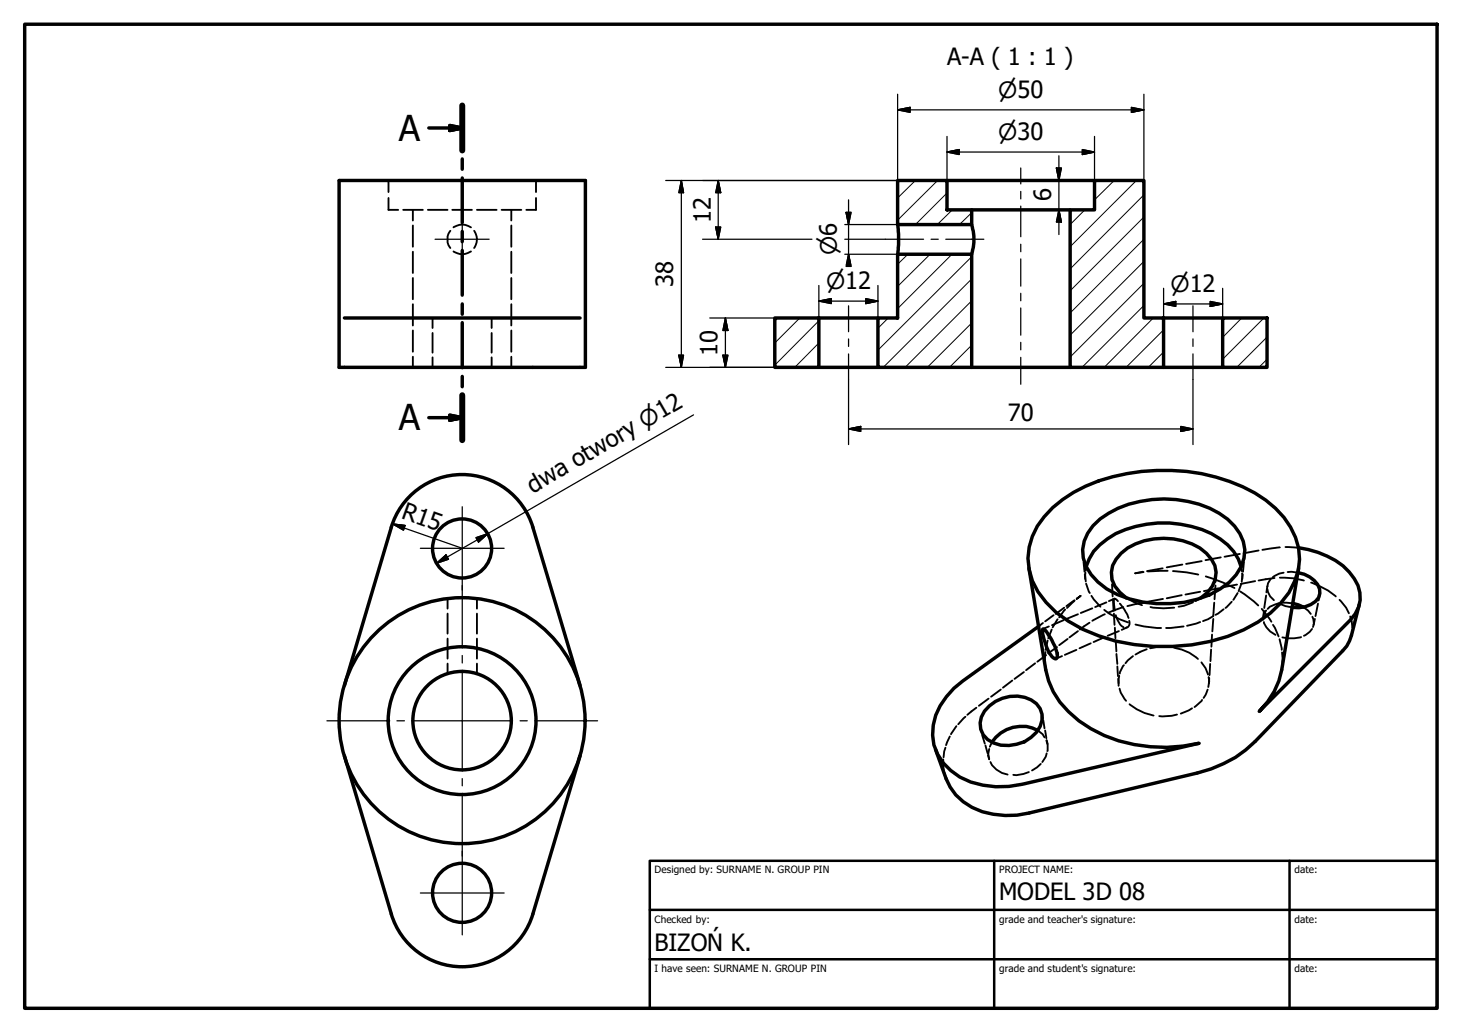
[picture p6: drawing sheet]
<svg xmlns="http://www.w3.org/2000/svg" width="297mm" height="210mm" viewBox="0 0 297 210" stroke-linecap="round" stroke-linejoin="round" font-family="sans-serif">
<!-- layer: Ukryte (ISO) -->
<g fill="none" stroke="#000" stroke-width=".38">
<path d="M78.9 36.7v2.3M108.9 36.7v2.3M78.9 40.2v2.4h2M81.9 42.6h4M83.9 42.6v2.2M83.9 45.8v4.3M83.9 51.2v4.3M83.9 56.5v4.3M86.9 42.6h4M91.5 46.9a2.95 2.95 0 0 0 0 3.5M91.9 42.6h4M92.1 46.2a3.1 3.1 0 0 1 3.6 0"/>
<path d="M92.1 51.1a3.1 3.1 0 0 0 3.6 0M96.3 46.9a2.95 2.95 0 0 1 0 3.5M96.9 42.6h4M101.9 42.6h4M103.9 42.6v2.2M103.9 45.8v4.3M103.9 51.2v4.3M103.9 56.5v4.3M108.9 40.2v2.4h-2M83.9 61.8v4.3M83.9 67.2v4.3M83.9 72.5v2.1"/>
<path d="M87.9 64.6v2M87.9 67.7v4M87.9 72.6v2M99.9 64.6v2M99.9 67.7v4M99.9 72.6v2M103.9 61.8v4.3M103.9 67.2v4.3M103.9 72.5v2.1M220 112.7l.1 1.1M220.2 114.3l.1 1.9M220.4 116.7l.1 .9"/>
<path d="M220.5 116.4l.1 1.7M220.7 118.6l.7 1.9M220.7 115.2l-.1 .8M225.8 116.8l.1 1.3M225.9 118.7l.2 2.5M232.2 116.2l-1.6 .3 1.7-.3M236.2 115.5l-3.2 .5M237.2 116l-4 .1M238.3 116l2.8 .3 2.4 .4M240.2 114.7l-3.2 .6M244.2 114l-3.2 .6M245 117.1l3.5 1.3 2.3 1.1"/>
<path d="M247 119l-.2 2.8M247.1 116.8l-.1 1.5M247.6 119.5l-3 .6M248 113.3l-3.1 .5M251.3 118.8l-3 .6M251.9 112.6l-3.1 .5M252.2 115.2l.1 .8M252.2 118.6l-.5 1.5M252.3 116.5v1.7M252.5 116.7l-.1 .9M252.7 114.2l-.2 2M252.9 112.7l-.1 1.1"/>
<path d="M255 118.1l-2.9 .6M255.7 111.9l-3 .5M257.5 119.1l-.2 1.3M257.5 119.7l.1 .6 .5 .9 .7 .8M258.2 117.6l-.6 .9-.1 .7M259 117.4l-3.3 .6M260 111.2l-3.5 .5M260 117.4a15.1 15.1 0 0 1 4.9 .6M260.8 116.4l-.9 .2-1.3 .7M261.2 111.2l2.6 .1M261.6 116.2h.8l1.3 .2M266.4 118.4a16.3 16.3 0 0 1 5 2.8"/>
<path d="M90.9 121.6v2.1M90.9 124.7v4M90.9 129.8v4M90.9 134.8v2.1M96.9 121.6v2.1M96.9 124.7v4M96.9 129.8v4M96.9 134.8v2.1M205.7 138.3l-1.9 1.4M208 136.6l-1.9 1.4M210.3 134.8l-1.8 1.4M211.9 126.6l-.9 .7"/>
<path d="M212.3 135l.2 1.1M212.4 132.5l-.1 2M212.5 133.1l-1.7 1.4M212.9 130.1l-.5 2M213.1 127.3l-1.2 .5M213.7 127.9l-.7 1.8M214.1 125l-1.8 1.3M214.8 131.5l-1.8 1.3M214.9 125.8l-1 1.7M215.8 133.3l-1.2 .5M216.1 126l-2.4 1M216.2 123.5l-1.7 1.2"/>
<path d="M216.4 123.9l-1.2 1.5M216.9 129.8l-1.7 1.3M218.3 122.1l-1.5 1.4M218.3 122l-1.6 1.2M218.7 132.1l-2.4 1M218.8 121.6l.8-.5-.8 .6M219 124.8l-2.3 1M219 128.2l-1.7 1.3M221.4 126.5l-2 1.4M221.6 130.7l-2.3 1M221.7 121.1l1.9 2.2M221.9 123.6l-2.3 1"/>
<path d="M224.3 123.9l1.1 .8 2.1 1.1 1.7 .7M224.5 124.8l-2.6 1.3M224.5 129.4l-2.3 1.1M224.8 122.4l-2.3 1M226.1 121.8l.2 2.3M226.3 121.9l.2 2.2M226.3 124.7l.1 2.3M226.4 121.8v-.2l.2 .1 .5 .4M226.4 121.6l-1.1 .5M226.5 127.5l.1 2.2M226.7 125l.4 1a2.65 2.65 0 0 0 1.2 1.5M226.7 130.3l.1 2.1"/>
<path d="M226.8 132.9l.2 2M227 135.4l.1 2M227.2 137.9l.1 .9M227.3 128.2l-2.3 1M227.4 137.3l-.1 2.1M227.5 139.9l.2 .9 1.1 1.6M227.5 122.7l.9 1.1 .9 1.8M228.2 123.4l-3 1.1M228.3 135.2l-.8 1.4v.3M228.9 121.5l1.6 .9 1.5 .6M229 127.5l-1.1 .5M229.4 126.1a.96 .96 0 0 1-.6 1.4"/>
<path d="M230.2 133.3l-1.1 .9-.4 .6M230.7 126.9l1.7 .4 3.5 .3M232.4 122.5l-3.4 .7M233 131.9l-2.3 1.1M233.7 123.4a15.8 15.8 0 0 0 4.9 .1M236.3 121.7l-3.1 .6M237.4 131.5h-2.4l-1.3 .2M238.5 131.6a9 9 0 0 1 4.9 2.3M240.1 120.9l-3.1 .7M240.5 127.3l-3.6 .3M242.4 122.4l-1.9 .7-1 .2M243.8 126.4l-2.6 .8"/>
<path d="M243.8 120.2l-2.9 .6M244 121.5l-1.1 .6M244.1 134.6l.8 1.1 .5 1.4M245.6 137.6l.1 .8-.2 1.2M245.7 137.8l-.1 1M245.9 134.9l-.2 2.3M246.1 132l-.2 2.3M246.3 128.9l-.2 2.5M246.5 125.2l-2.1 1M246.5 125.8l-.2 2.5M246.7 122.5l-.2 2.6M248.6 123.8l-1.6 1.1"/>
<path d="M250.3 122.3l-1.3 1.2M251.5 120.5l-.9 1.4M252 120.2l2.8 2 .9 .8M256.3 123.7l2 2.6M256.8 126.4a4.1 4.1 0 0 0 2.3 2.6M256.8 124.1l-.1 1.2M257.2 121l-.3 2.5M257.2 124.1l-.4 .7-.1 1.1M258.6 127l1.2 2.3M259.8 122.6l-1.8 .7-.4 .4M259.8 122.6l1.4 .6 1.3 .2M260 129.9l.4 2.2"/>
<path d="M260.5 132.6v2M260.5 135.1l-.1 1M260.5 122.5l2.1 .1M264.4 129.4a7.4 7.4 0 0 1-3.9 .1M264.8 123.4l.9 .7 .6 .6M266.6 127.8l-.5 .6-1.2 .8M266.6 125.3l.4 1.4-.2 .7M267.1 125.8l-.2 1.2M267.8 122.7l-.5 2.5M268.2 120.7l-.3 1.3M272.2 121.9l1.3 1.6 .6 1.1M274.3 125.3l.3 1 .2 1.2"/>
<path d="M274.8 128.1l-.2 1M191.6 154.3l.2 2.2M191.9 157.1l.3 1.1M192.1 151.9l-.3 .8-.1 1.2M193 149.6l-.8 1.8M194.3 147.5l-1.1 1.7M196.2 145.6l-1.5 1.6M198.4 143.8l-1.9 1.5M199.3 148.2l.2 .8M199.6 149.5l.5 1.6M200.2 151.5l.5 1.6M200.9 142l-2 1.4"/>
<path d="M201 152.2l-.2 1 .2 1.1-.3-.8M201.2 154.8a4.6 4.6 0 0 0 3.5 2.6M201.5 150.8l-.4 .9M203.3 140.1l-1.9 1.5M209 156.9l-1 .4-1.5 .2h-.6M210.9 148.4l.9 .8 .4 .6M211.5 155.2l-.8 .7-1 .7M211.7 145.1l.2 .9M212 146.3l.2 1.7M212.3 148.4l.3 1.6M212.6 150.5l.3 .9-.1 1.2M212.7 150.4l.2 .8"/>
<path d="M212.7 153.1l-.2 .7-.7 1M229.5 143.1a10.8 10.8 0 0 0 4.9 2.3M239.1 145.2l-1 .3h-2.6M242.2 143.9l-.7 .5-1.6 .6M244.2 142.2l-1.5 1.5M245.4 140.1l-.9 1.7"/>
</g>
<!-- layer: Widoczne (ISO) -->
<g fill="none" stroke="#000" stroke-width=".7">
<path d="M68.9 36.7h50v37.9h-50zM182.4 36.7h10v5.9h5v3h-15zM192.4 36.7h30M222.4 36.7h10v27.9h4v10h-19v-32h5zM182.4 51.7h15v22.9h-19v-10h4zM182.4 45.6a24 24 0 0 1 0 6.1M197.4 45.6a10.5 10.5 0 0 1 0 6.1M197.4 42.6h20M70 64.6h47.9M157.4 64.6h9v10h-9zM166.4 74.6h12M166.4 64.6h12"/>
<path d="M197.4 74.6h20M236.4 74.6h12M236.4 64.6h12M248.4 64.6h9v10h-9zM209 115.4l3.5 20.7a17.3 17.3 0 0 0 9.1 12 30.6 30.6 0 0 0 22 2.9l-35.9 8.4a18.3 18.3 0 0 1-12.7-1.5 10.2 10.2 0 0 1-4.9-12.6 15.8 15.8 0 0 1 5.5-6.9l15.4-11.1M213.9 103.2a29.8 29.8 0 0 1 15.1-7 37.6 37.6 0 0 1 28.2 5.4 15.3 15.3 0 0 1 6.8 12 14.9 14.9 0 0 1-5.9 11 33.3 33.3 0 0 1-19.8 6.8 36.3 36.3 0 0 1-21.3-5.2 18.5 18.5 0 0 1-7.3-8.2 12.6 12.6 0 0 1 2.5-13zM220.7 115.2a9.6 9.6 0 0 1 4.3-5.7 21.2 21.2 0 0 1 14.8-3 16.3 16.3 0 0 1 10.8 5.5l1 1.6 .6 1.6M222.1 106.8a18.7 18.7 0 0 1 12-5.3 22 22 0 0 1 15.3 4 9.1 9.1 0 0 1 3.5 6.2 9.2 9.2 0 0 1-5 8 22.7 22.7 0 0 1-18.4 2 13.6 13.6 0 0 1-8.8-6.6 7.3 7.3 0 0 1 1.4-8.3zM263.7 116.4a5.4 5.4 0 0 1 4.4 3.3 2.69 2.69 0 0 1-1.8 3.1l-1.1 .5-1.3 .2-1.4-.1M263.8 111.3a17.3 17.3 0 0 1 10.3 4.9 6.7 6.7 0 0 1 .2 9.8l-18.5 18.6a15.8 15.8 0 0 0 4.6-8.5l3.4-20.7M117.9 139.3l-9.6-32.1a15 15 0 0 0-14.4-10.8 15 15 0 0 0-14.4 10.8l-9.5 32.1M211.8 127.9l.2-.1a8 8 0 0 1 2.3 3.5l.2 .6a2.22 2.22 0 0 1 .2 1.9 .88 .88 0 0 1-1.2-.7 11 11 0 0 1-1.7-5.2z"/>
<path d="M228.9 121.5a5.8 5.8 0 0 1-2.8-6.6 9.9 9.9 0 0 1 8.3-5.4 13.4 13.4 0 0 1 10.7 2.9 5.2 5.2 0 0 1 .3 8l-1.4 1.1M262.6 122.6l2.2 .8M276.2 122.8l-1.6 6.3-1 2.2-18.6 19.4a23.3 23.3 0 0 1-11.7 6.4l-34.2 8.1a16.3 16.3 0 0 1-13.4-2.3l-1.5-1.4-1.2-1.6-.8-1.7-2.1-6M70 153.6l9.5 32.1a15 15 0 0 0 14.4 10.7 15 15 0 0 0 14.4-10.7l9.6-32.1M201 143.4a7.4 7.4 0 0 1 9.6-.4 4.5 4.5 0 0 1-1.1 6.8 7.6 7.6 0 0 1-8.8 .5 4.3 4.3 0 0 1 .3-6.9zM210.9 148.4a7.2 7.2 0 0 0-9.4 2.4"/>
<circle cx="93.9" cy="111.4" r="6"/>
<circle cx="93.9" cy="146.4" r="25"/>
<circle cx="93.9" cy="146.4" r="10"/>
<circle cx="93.9" cy="146.4" r="15"/>
<circle cx="93.9" cy="181.4" r="6"/>
</g>
<!-- layer: Linia przekroju (ISO) -->
<g fill="none" stroke="#000" stroke-width=".7">
<path d="M87.1 26h6.8M91.4 25.5l2.5 .5-2.5 .5zM93.9 21.4v9.2M93.9 32.3v2.1M93.9 36.2v9M93.9 47v2.1M93.9 50.9v9.1M93.9 61.8v2.1M93.9 65.6v9.1M93.9 76.5v2.1M87.1 84.9h6.8M91.4 84.4l2.5 .5-2.5 .5z"/>
<path d="M93.9 80.3v9.1"/>
</g>
<path d="M93.9 21.4v9.2M93.9 80.3v9.1" fill="none" stroke="#000" stroke-width="1.2"/>
<path d="M91.4 26.5l2.5-.5zM91.4 25.5l2.5 .5-2.5 .5zM91.4 85.4l2.5-.5zM91.4 84.4l2.5 .5-2.5 .5z" fill="#000" stroke="#000" stroke-width=".7"/>
<!-- layer: Obramowanie (ISO) -->
<path d="M5 4.9h287v200h-287z" fill="none" stroke="#000" stroke-width=".7"/>
<path d="M132 174.9h160v30h-160zM202 174.9v30M262 174.9v30M132 184.9h160M132 194.9h160" fill="none" stroke="#000" stroke-width=".51"/>
<!-- layer: Kreskowanie (ISO) -->
<g fill="none" stroke="#000" stroke-width=".2">
<path d="M186 36.7l-3.6 3.5M190.5 36.7l-8.1 8M192.4 39.2l-6.4 6.4M226.4 36.7l-4 3.9M230.9 36.7l-13.5 13.4M232.4 39.6l-15 15M184.5 51.7l-2.1 2M189 51.7l-6.6 6.5M193.4 51.7l-11 11M193.5 42.6l-3.1 3M197.4 43.2l-2.5 2.4M197.4 56.7l-17.9 17.9"/>
<path d="M197.4 52.2l-19 19M220.4 42.6l-3 3M232.4 57.6l-15 15M232.4 53.1l-15 15M232.4 48.6l-15 15M232.4 44.1l-15 15M158 64.6l-.6 .6M162.5 64.6l-5.1 5.1M166.4 69.7l-4.9 4.9M166.4 74.2l-.5 .4M166.4 65.2l-9 9M180.5 64.6l-2.1 2.1"/>
<path d="M197.4 74.6h.1M197.4 65.6l-9 9M197.4 70.1l-4.5 4.5M197.4 61.1l-13.5 13.5M232.4 62.1l-12.6 12.5M234.3 64.6l-10 10M236.4 67l-7.6 7.6M236.4 71.5l-3.1 3.1M252.3 64.6l-3.9 4M256.8 64.6l-8.4 8.4M257.4 73l-1.6 1.6M257.4 68.5l-6.1 6.1"/>
</g>
<!-- layer: Wymiar (ISO) -->
<g fill="none" stroke="#000" stroke-width=".25">
<path d="M182.4 19.1v17.6M232.4 19.1v17.6M138.4 36.7v37.9M138.4 36.7l.5 2.5h-1zM145.9 36.7l.5 2.5h-1zM145.9 36.7v11.9M182.4 22.3l2.5-.5v1zM182.4 22.3h50M192.4 30.9l2.5-.5v1zM192.4 30.9h30M192.4 27.7v9h-57.1M214.6 34.1h1l-.5 2.6z"/>
<path d="M215.1 31.7v16M219.9 30.4l2.5 .5-2.5 .5zM222.4 27.7v9M229.9 21.8l2.5 .5-2.5 .5zM142.7 48.6h22.3M145.4 46.1h1l-.5 2.5zM166.4 58v6.6M171.6 48.6h8.3M171.6 51.7h10.8M171.6 45.6h10.8M171.9 43.2h1l-.5 2.4zM172.4 53.8v-2.1l.4 2.1"/>
<path d="M172.4 40.6v11.1l-.4 2.1M178.4 58v6.6M212 42.6h5.4M215.1 42.6l.5 2.5h-1zM236.4 58.6v6M248.4 58.6v6M135.3 74.6h37M137.9 72.2h1l-.5 2.4zM144.2 64.6h13.2M146.9 72.2h1l-.5 2.4zM147.4 64.6v10M147.4 64.6l.5 2.6h-1z"/>
<path d="M166.4 61.2l2.5-.5v1zM166.4 61.2h12M172.4 77.1v13.2M172.5 74.6h5.9M175.9 60.7l2.5 .5-2.5 .5zM236.4 61.8l2.5-.6v1.1zM236.4 61.8h12M242.4 77.1v13.2M245.9 61.2l2.5 .6-2.5 .5zM140.9 84.3l-52.2 30.2M172.4 87.2l2.5-.6v1.1zM172.4 87.2h70"/>
<path d="M239.9 86.6l2.5 .6-2.5 .5zM79.8 106.5l2.5 .3-.3 .9zM79.8 106.5l14.1 4.9M88.7 114.5l1.9-1.8 .5 .9zM96.7 109.3l2.4-.9-1.9 1.7z"/>
</g>
<g fill="#000" stroke="#000" stroke-width=".25">
<path d="M138.4 36.7l.5 2.5zM138.4 36.7l.5 2.5h-1zM145.9 36.7l.5 2.5zM145.9 36.7l.5 2.5h-1zM182.4 22.3l2.5-.5zM182.4 22.3l2.5-.5v1zM192.4 30.9l2.5-.5zM192.4 30.9l2.5-.5v1zM214.6 34.1l.5 2.6zM214.6 34.1h1l-.5 2.6zM219.9 31.4l2.5-.5zM219.9 30.4l2.5 .5-2.5 .5z"/>
<path d="M229.9 22.8l2.5-.5zM229.9 21.8l2.5 .5-2.5 .5zM145.4 46.1l.5 2.5zM145.4 46.1h1l-.5 2.5zM171.9 43.2l.5 2.4zM171.9 43.2h1l-.5 2.4zM172.4 51.7l.5 2.4zM172.4 51.7l.5 2.4h-1zM215.1 42.6l.5 2.5zM215.1 42.6l.5 2.5h-1zM137.9 72.2l.5 2.4zM137.9 72.2h1l-.5 2.4z"/>
<path d="M146.9 72.2l.5 2.4zM146.9 72.2h1l-.5 2.4zM147.4 64.6l.5 2.6zM147.4 64.6l.5 2.6h-1zM166.4 61.2l2.5-.5zM166.4 61.2l2.5-.5v1zM175.9 61.7l2.5-.5zM175.9 60.7l2.5 .5-2.5 .5zM236.4 61.8l2.5-.6zM236.4 61.8l2.5-.6v1.1zM245.9 62.3l2.5-.5zM245.9 61.2l2.5 .6-2.5 .5z"/>
<path d="M172.4 87.2l2.5-.6zM172.4 87.2l2.5-.6v1.1zM239.9 87.7l2.5-.5zM239.9 86.6l2.5 .6-2.5 .5zM79.8 106.5l2.5 .3zM79.8 106.5l2.5 .3-.3 .9zM88.7 114.5l1.9-1.8zM88.7 114.5l1.9-1.8 .5 .9zM97.2 110.1l1.9-1.7zM96.7 109.3l2.4-.9-1.9 1.7z"/>
</g>
<g fill="none" stroke="#000" stroke-width=".25">
<path d="M207.4 34.1v3.3M207.4 38.9v1.5M179.9 48.6h7.7M189.2 48.6h1.4M192.2 48.6h7.7M207.4 41.9v6.2M207.4 49.6v1.6M207.4 52.6v5.5M207.4 59.6v1.5M172.4 62.1v5.3M172.4 68.9v1.5M172.4 71.9v5.2"/>
<path d="M207.4 62.6v5.5M207.4 69.6v1.5M207.4 72.6v5.5M242.4 62.1v5.3M242.4 68.9v1.5M242.4 71.9v5.2"/>
</g>
<g fill="none" stroke="#000" stroke-width=".25">
<path d="M88.4 48.6h11M93.9 43.2v10.9M85.4 111.4h17M93.9 103v16.9M93.9 119v12.7M93.9 133.2v1.5M93.9 136.2v20.5M66.4 146.5h12.8M80.6 146.5h1.6M83.6 146.5h20.5M93.9 158.2v1.5M105.7 146.5h1.4"/>
<path d="M108.6 146.5h12.8M93.9 172.9v17.1M93.9 161.2v12.8M85.4 181.5h17"/>
</g>
<g font-size="7.2">
<text x="81" y="28.6">A</text>
<text x="81" y="87.5">A</text>
</g>
<g font-size="4.8">
<text x="192.4" y="13.3">A-A ( 1 : 1 )</text>
<text x="213.6" y="40.9" transform="rotate(-90 213.6 40.9)">6</text>
<text x="144.4" y="45.2" transform="rotate(-90 144.4 45.2)">12</text>
<text x="136.8" y="58.3" transform="rotate(-90 136.8 58.3)">38</text>
<text x="145.8" y="72.3" transform="rotate(-90 145.8 72.3)">10</text>
<text x="204.8" y="85.6">70</text>
<text x="108.3" y="100.3" transform="rotate(-30 108.3 100.3)">dwa otwory ⌀12</text>
<text x="81.3" y="105.3" transform="rotate(20 81.3 105.3)">R15</text>
<text x="203" y="183">MODEL 3D 08</text>
<text x="133" y="193.2">BIZOŃ K.</text>
</g>
<g font-size="4.6">
<text x="202.8" y="19.9">⌀50</text>
<text x="202.8" y="28.5">⌀30</text>
<text x="170" y="51.9" transform="rotate(-90 170 51.9)">⌀6</text>
<text x="167.8" y="58.8">⌀12</text>
<text x="237.8" y="59.3">⌀12</text>
</g>
<g font-size="2">
<text x="133" y="177.5">Designed by: SURNAME N. GROUP PIN</text>
<text x="203" y="177.5">PROJECT NAME:</text>
<text x="263" y="177.5">date:</text>
<text x="133" y="187.5">Checked by:</text>
<text x="203" y="187.5">grade and teacher's signature:</text>
<text x="263" y="187.5">date:</text>
<text x="133" y="197.5">I have seen: SURNAME N. GROUP PIN</text>
<text x="203" y="197.5">grade and student's signature:</text>
<text x="263" y="197.5">date:</text>
</g>
</svg>
